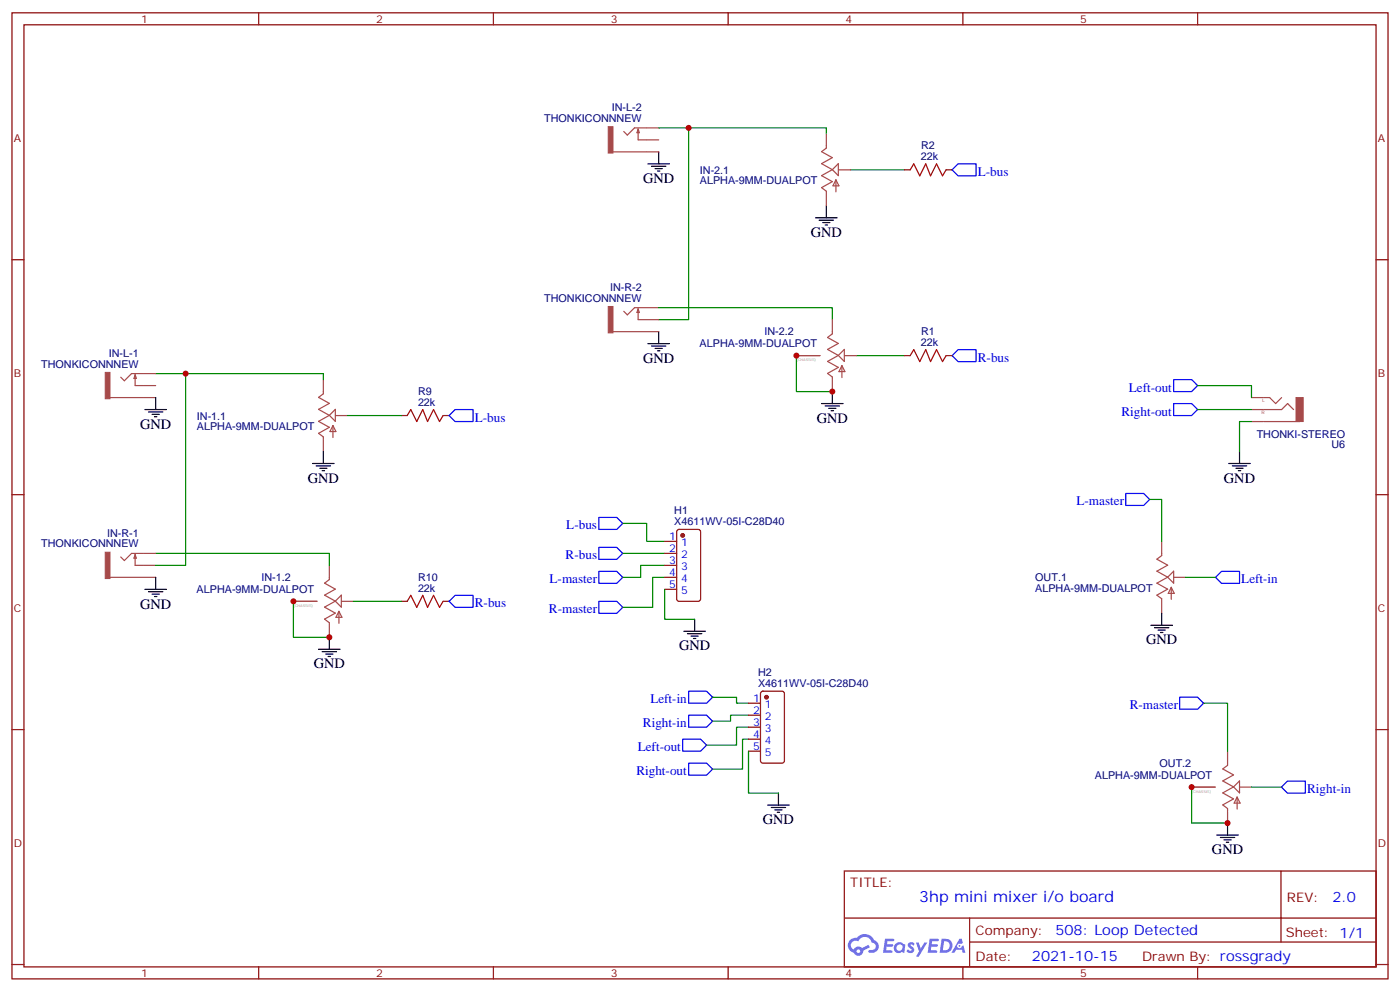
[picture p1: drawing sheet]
<svg xmlns="http://www.w3.org/2000/svg" width="412mm" height="292mm" viewBox="0 0 412 292" stroke-linecap="round" stroke-linejoin="round" font-family="sans-serif">
<g fill="none" stroke="#870000" stroke-width=".35">
<path d="M3.5 3.8h405.4v284.3h-405.4zM7.1 7.3h398.2v277.3h-398.2zM76.2 3.8v3.5M145.3 3.8v3.5M214.5 3.8v3.5M283.6 3.8v3.5M352.8 3.8v3.5M3.5 76.4h3.6M405.3 76.4h3.6M3.5 145.6h3.6M405.3 145.6h3.6M3.5 214.7h3.6"/>
<path d="M405.3 214.7h3.6M248.7 256.4h156.6v28.2h-156.6zM377.3 256.4v20.9M248.7 270.2h156.5M285.6 277.3h119.6M285.6 270.2v14.1M3.5 283.9h3.6M76.2 284.6v3.5M145.3 284.6v3.5M214.5 284.6v3.5M283.6 284.6v3.5M352.8 284.6v3.5"/>
<path d="M405.3 283.9h3.6"/>
</g>
<g fill="#5487ff">
<path d="M267.7 277.5a1.22 1.22 0 0 1 1.7 .3l-.4 .6a.47 .47 0 0 0-.3-.4 .47 .47 0 0 0-.5 .2l.1 .2a1.14 1.14 0 0 1 .8 1.7 1.14 1.14 0 0 1-1.9 0l-.2-.2 .5-.5 .7 .4a.29 .29 0 0 0 .3-.2 .29 .29 0 0 0-.2-.4 1.04 1.04 0 0 1-.6-1.7z"/>
<path d="M260.7 276.3h2.4l.3 .2-.2 .5h-1.8l-.1 .9h1.5l.3 .4-.3 .3h-1.6l-.2 1.1 1.7 .1 .2 .3-.2 .3h-2.6z"/>
<path d="M273.8 276.3h2.4l.3 .2-.1 .5h-1.8l-.2 .9h1.6l.3 .4-.4 .3h-1.6l-.1 1.1 1.7 .1 .2 .3-.2 .3h-2.6z"/>
<path d="M282.6 276.3h.7l.3 1.2-.6 .4a.69 .69 0 0 0-1 .2 .69 .69 0 0 0 .4 1 .69 .69 0 0 0 .9-.6l.5-.3 .6 2.2h-.8l-.2-.8h-1.8l-.5 .8h-.8z"/>
<path d="M269.8 277.4h.8l.6 1.8 1.1-1.8h.9l-2.6 4.2h-.8l.9-1.6z"/>
<path d="M277.4 276.3l-.6 4.1h1.3a2.11 2.11 0 0 0 2.5-2.1 2.11 2.11 0 0 0-2.5-2zM278.1 277a1.39 1.39 0 0 1 1.7 1.4 1.39 1.39 0 0 1-1.8 1.3h-.3z"/>
<path d="M263.7 277.9a1.54 1.54 0 0 0-.1 2.2 1.54 1.54 0 0 0 2.2 .1l.6 .2 .3-2.3-.2-.2h-.4a1.49 1.49 0 0 0-2.4 0zM264 278.9a.94 .94 0 0 1 1.8 0 .94 .94 0 0 1-1.8 0z"/>
<path d="M250.4 276.7a2.18 2.18 0 0 0 1.1 3.7 1.44 1.44 0 0 0 1.6 .9 1.44 1.44 0 0 0 1.2-1.5l2-1-.5-.7-1.9 .9a1.47 1.47 0 0 0-2.4 .5 1.39 1.39 0 0 1-.7-2 1.39 1.39 0 0 1 2-.4 2.12 2.12 0 0 1 2.2-1.3 2.12 2.12 0 0 1 1.9 1.7 1.14 1.14 0 0 1 1.1 1.4 1.14 1.14 0 0 1-1.7 .7 .43 .43 0 0 0-.5 .4 .43 .43 0 0 0 .4 .5 1.98 1.98 0 0 0 2.5-1.3 1.98 1.98 0 0 0-1.2-2.5 3.1 3.1 0 0 0-5.3-.7l-.9 .1zM252.3 280a.55 .55 0 0 1 1.1 0 .55 .55 0 0 1-1.1 0z"/>
<circle cx="282.6" cy="278.4" r=".26"/>
</g>
<g fill="none" stroke="#a64a4a" stroke-width=".35">
<path d="M188 38v3.2h2.4M188 38l.3 1.1h-.7zM190.4 37.6h-3.5l-2.1 2.2-1.1-1.1M190.6 37.6h3.4M243.4 39.4v4.2l-1.4 1 3.2 1.8-3.2 1.8 3.2 1.7M180.6 44.7h9.8M190.6 41.2h3.4M190.6 44.7h3.4M243.4 57.1v3.5M245.2 49.9l-3.2 1.8 3.2 1.8-3.2 1.7 1.4 1.1v.7M246.2 52.9v3.6M246.2 52.9l.9 1.8h-1.7z"/>
<path d="M246.9 48.2v3.5l-1.7-1.8zM247 50h3.5M180.6 97.6h9.8M188 90.9v3.2h2.4M188 90.9l.3 1.1h-.7zM190.4 90.6h-3.5l-2.1 2.1-1.1-1.1M190.6 90.6h3.4M190.6 94.1h3.4M190.6 97.6h3.4M245.2 94.1v4.2l-1.4 1 3.1 1.8-3.1 1.7 3.1 1.8M32.4 117h9.9M39.8 110.3v3.2h2.5"/>
<path d="M39.8 110.3l.4 1.1h-.7zM42.3 110h-3.6l-2.1 2.1-1-1.1M42.4 110h3.5M42.4 113.5h3.5M42.4 117h3.5M95.2 111.7v4.2l-1.4 1.1 3.2 1.7-3.2 1.8 3.2 1.8M234.6 104.7h6.9M245.2 111.8v3.5M246.9 104.6l-3.1 1.8 3.1 1.7-3.1 1.8 1.4 1.1v.7M248 107.6v3.5M248 107.6l.9 1.8h-1.8zM248.7 102.8v3.6l-1.8-1.8z"/>
<path d="M248.8 104.7h3.4M368.7 117h3.4M372.2 117h1.8l1.8 1.8 1.7-1.8M95.2 129.4v3.5M97 122.3l-3.2 1.7 3.2 1.8-3.2 1.7 1.4 1.1v.7M98.1 125.3v3.5M98.1 125.3l.9 1.7h-1.8zM98.8 120.5v3.5l-1.8-1.7zM98.8 122.3h3.5M368.7 120.5h3.4M368.7 124.1h3.4M372.2 120.5h5.3l1.8-1.7 1.8 1.7"/>
<path d="M372.2 124.1h10.6M342.2 159.3v4.2l-1.4 1.1 3.2 1.7-3.2 1.8 3.2 1.8M32.4 169.9h9.9M39.8 163.2v3.2h2.5M39.8 163.2l.4 1.1h-.7zM42.3 162.9h-3.6l-2.1 2.1-1-1.1M42.4 162.9h3.5M42.4 166.4h3.5M42.4 169.9h3.5M86.4 177h7M97 166.4v4.2l-1.4 1 3.2 1.8-3.2 1.8 3.2 1.7M98.8 176.9l-3.2 1.8 3.2 1.8-3.2 1.7 1.4 1.1v.7"/>
<path d="M99.8 179.9v3.6M99.8 179.9l.9 1.8h-1.7zM100.5 175.2v3.5l-1.7-1.8zM100.6 177h3.5M342.2 177v3.5M344 169.9l-3.2 1.7 3.2 1.8-3.2 1.8 1.4 1v.7M345 172.9v3.5M345 172.9l.9 1.7h-1.8zM345.7 168.1v3.5l-1.7-1.7zM345.8 169.9h3.4M97 184.1v3.5M351 231.7h7"/>
<path d="M361.6 221.1v4.2l-1.4 1 3.2 1.8-3.2 1.7 3.2 1.8M361.6 238.8v3.5M363.4 231.6l-3.2 1.8 3.2 1.7-3.2 1.8 1.4 1.1v.7M364.4 234.6v3.5M364.4 234.6l.9 1.8h-1.8zM365.1 229.8v3.6l-1.7-1.8zM365.2 231.7h3.5"/>
</g>
<g fill="none" stroke="#008700" stroke-width=".35">
<path d="M194 37.6h49.4v1.8M202.8 37.6v56.5h-8.8M250.5 50h15.8M194 90.6h51.2v3.5M45.9 110h49.3v1.7M54.7 110v56.4h-8.8M234.6 104.7v10.6h10.6M252.2 104.7h14.1M352.8 113.5h15.9v3.5M102.3 122.3h15.9M352.8 120.5h15.9M368.7 124.1h-3.6v8.8"/>
<path d="M183.4 154.1h7.1v5.2h5.3M338.7 147h3.5v12.3M45.9 162.9h51.1v3.5M86.4 177v10.6h10.6M104.1 177h14.1M183.4 162.9h12.4M195.8 166.4h-7.1v3.5h-5.3M195.8 169.9h-3.5v8.9h-8.9M195.8 173.5v8.8h8.8M349.2 169.9h8.9M209.9 205.2h7.1v1.8h3.5M220.5 210.5h-5.3v1.8h-5.3"/>
<path d="M220.5 214h-3.5v5.3h-8.9M220.5 217.6h-1.8v8.8h-8.8M354.5 207h7.1v14.1M220.5 221.1v12.3h8.8M351 231.7v10.6h10.6M368.7 231.7h8.8"/>
</g>
<g fill="none" stroke="#000" stroke-width=".35">
<path d="M190.9 48.2h6.3M191.9 48.9h4.2M193 49.6h2.1M193.7 50.3h.7M194 44.7v3.5M240.2 64.1h6.4M241.3 64.8h4.2M242.4 65.5h2.1M243.1 66.2h.7M243.4 60.6v3.5M194 97.6v3.5M45.9 117v3.5"/>
<path d="M190.9 101.1h6.3M191.9 101.8h4.2M193 102.6h2.1M193.7 103.3h.7M242 118.8h6.4M243.1 119.5h4.2M245.2 115.3v3.5M42.7 120.5h6.3M43.7 121.2h4.3M44.8 122h2.1M45.5 122.7h.7M92.1 136.4h6.3"/>
<path d="M93.1 137.1h4.3M94.2 137.8h2.1M94.9 138.5h.7M95.2 132.9v3.5M244.1 120.2h2.1M244.8 120.9h.7M361.9 136.4h6.4M363 137.1h4.2M364.1 137.8h2.1M364.8 138.5h.7M365.1 132.9v3.5M42.7 173.5h6.3"/>
<path d="M43.7 174.2h4.3M44.8 174.9h2.1M45.5 175.6h.7M45.9 169.9v3.6M93.8 191.1h6.4M94.9 191.8h4.2M96 192.5h2.1M96.7 193.2h.7M97 187.6v3.5M201.4 185.8h6.4M202.5 186.5h4.2M203.6 187.2h2.1"/>
<path d="M204.3 187.9h.7M204.6 182.3v3.5M339 184h6.4M340.1 184.7h4.2M341.1 185.5h2.2M341.8 186.2h.7M342.2 180.5v3.5M226.1 237h6.4M227.2 237.7h4.2M228.2 238.4h2.2M229 239.1h.7M229.3 233.4v3.6"/>
<path d="M358.4 245.8h6.4M359.5 246.5h4.2M360.5 247.2h2.2M361.2 247.9h.7M361.6 242.3v3.5"/>
</g>
<path d="M268.1 50l1.1-1.8 1.7 3.6 1.8-3.6 1.4 3.6 1.8-3.6 1.7 3.6 1.1-1.8M268.1 104.7l1.1-1.8 1.7 3.5 1.8-3.5 1.4 3.5 1.8-3.5 1.7 3.5 1.1-1.7M119.9 122.3l1.1-1.8 1.8 3.6 1.7-3.6 1.4 3.6 1.8-3.6 1.8 3.6 1-1.8M119.9 177l1.1-1.8 1.8 3.6 1.7-3.6 1.4 3.6 1.8-3.6 1.8 3.6 1-1.8" fill="none" stroke="#a10000" stroke-width=".35"/>
<g fill="none" stroke="#870000" stroke-width=".35">
<path d="M266.3 50h1.8M278.7 50h1.8M266.3 104.7h1.8M278.7 104.7h1.8M118.2 122.3h1.7M130.5 122.3h1.8M195.8 159.3h3.5M199.6 156l.4-.2h5.7l.6 .5 .1 20-.5 .6-5.9 .1-.6-.5-.1-20zM118.2 177h1.7M130.5 177h1.8M195.8 162.9h3.5M195.8 166.4h3.5"/>
<path d="M195.8 169.9h3.5M195.8 173.5h3.5M220.5 207h3.5M220.5 210.5h3.5M220.5 214h3.5M220.5 217.6h3.5M224.2 203.7l.5-.3h5.7l.6 .5 .1 20-.5 .7h-5.9l-.6-.4-.1-20zM220.5 221.1h3.5"/>
</g>
<g fill="none" stroke="#00f" stroke-width=".35">
<path d="M282.2 48.2h5.3v3.6h-5.3l-1.7-1.8zM282.2 102.9h5.3v3.5h-5.3l-1.7-1.7zM345.7 111.7h5.3l1.8 1.8-1.8 1.8h-5.3zM345.7 118.8h5.3l1.8 1.7-1.8 1.8h-5.3zM134.1 120.5h5.2v3.6h-5.2l-1.8-1.8zM176.4 152.3h5.3l1.7 1.8-1.7 1.7h-5.3zM331.6 145.2h5.3l1.8 1.8-1.8 1.8h-5.3zM134.1 175.2h5.2v3.6h-5.2l-1.8-1.8zM176.4 161.1h5.3l1.7 1.8-1.7 1.7h-5.3zM176.4 168.2h5.3l1.7 1.7-1.7 1.8h-5.3zM176.4 177h5.3l1.7 1.8-1.7 1.7h-5.3zM358.1 169.9l1.7-1.7h5.3v3.5h-5.3z"/>
<path d="M201.1 217.6h5.3l1.7 1.7-1.7 1.8h-5.3zM202.8 203.4h5.3l1.8 1.8-1.8 1.8h-5.3zM202.8 210.5h5.3l1.8 1.8-1.8 1.7h-5.3zM347.5 205.2h5.3l1.7 1.8-1.7 1.7h-5.3zM202.8 224.6h5.3l1.8 1.8-1.8 1.7h-5.3zM379.2 229.9h5.3v3.5h-5.3l-1.7-1.7z"/>
</g>
<g fill="#a64a4a" stroke="#a64a4a" stroke-width=".29">
<path d="M31 109.6h1.4v7.8h-1.4z"/>
<path d="M31 162.5h1.4v7.8h-1.4z"/>
<path d="M381.8 117h2.1v7.1h-2.1z"/>
<path d="M179.2 90.2h1.4v7.8h-1.4z"/>
<path d="M179.2 37.3h1.4v7.7h-1.4z"/>
</g>
<g fill="#870000" stroke="#870000" stroke-width=".35">
<circle cx="201.1" cy="157.6" r=".53"/>
<circle cx="225.8" cy="205.2" r=".53"/>
</g>
<g fill="#c00">
<circle cx="86.4" cy="177" r=".88"/>
<circle cx="97" cy="187.6" r=".88"/>
<circle cx="54.7" cy="110" r=".88"/>
<circle cx="361.6" cy="242.3" r=".88"/>
<circle cx="351" cy="231.7" r=".88"/>
<circle cx="202.8" cy="37.6" r=".88"/>
<circle cx="245.2" cy="115.3" r=".88"/>
<circle cx="234.6" cy="104.7" r=".88"/>
</g>
<text font-size="4.6" fill="#00f" x="270.8" y="265.4">3hp mini mixer i/o board</text>
<g font-size="4.2">
<text x="189.4" y="53.9">GND</text>
<text x="238.8" y="69.7">GND</text>
<text x="189.4" y="106.8">GND</text>
<text x="240.6" y="124.4">GND</text>
<text x="41.3" y="126.2">GND</text>
<text x="90.7" y="142.1">GND</text>
<text x="360.5" y="142.1">GND</text>
<text x="41.3" y="179.1">GND</text>
<text x="200" y="191.5">GND</text>
<text x="337.6" y="189.7">GND</text>
<text x="92.4" y="196.7">GND</text>
<text x="224.7" y="242.6">GND</text>
<text x="357" y="251.4">GND</text>
</g>
<g font-size="4.2" fill="#00f">
<text x="392.5" y="265.6">2.0</text>
<text x="310.9" y="275.2">508: Loop Detected</text>
<text x="304" y="283">2021-10-15</text>
</g>
<g font-size="3.9" fill="#00f">
<text x="288" y="51.8">L-bus</text>
<text x="288" y="106.4">R-bus</text>
<text x="332.5" y="115.3">Left-out</text>
<text x="139.9" y="124.1">L-bus</text>
<text x="330.3" y="122.3">Right-out</text>
<text x="317.1" y="148.8">L-master</text>
<text x="166.8" y="155.8">L-bus</text>
<text x="166.6" y="164.6">R-bus</text>
<text x="161.9" y="171.7">L-master</text>
<text x="365.7" y="171.7">Left-in</text>
<text x="139.9" y="178.8">R-bus</text>
<text x="161.7" y="180.5">R-master</text>
<text x="191.6" y="207">Left-in</text>
<text x="332.8" y="208.7">R-master</text>
<text x="189.4" y="214">Right-in</text>
<text x="187.9" y="221.1">Left-out</text>
<text x="187.5" y="228.1">Right-out</text>
<text x="385.1" y="233.4">Right-in</text>
</g>
<g font-size="3.9" fill="#800">
<text x="250.5" y="260.9">TITLE:</text>
<text x="379.1" y="265.6">REV:</text>
<text x="287.4" y="275.1">Company:</text>
<text x="378.7" y="275.8">Sheet: 1/1</text>
<text x="287.4" y="282.8">Date:</text>
<text x="336.4" y="282.9">Drawn By: rossgrady</text>
</g>
<g font-size="3.2" fill="#800">
<text x="41.6" y="6.8">1</text>
<text x="110.8" y="6.8">2</text>
<text x="179.9" y="6.8">3</text>
<text x="249.1" y="6.8">4</text>
<text x="318.2" y="6.8">5</text>
<text x="4.1" y="41.9">A</text>
<text x="405.9" y="41.9">A</text>
<text x="4.1" y="111">B</text>
<text x="405.9" y="111">B</text>
<text x="4.1" y="180.2">C</text>
<text x="405.9" y="180.2">C</text>
<text x="4.1" y="249.3">D</text>
<text x="405.9" y="249.3">D</text>
<text x="41.6" y="287.6">1</text>
<text x="110.8" y="287.6">2</text>
<text x="179.9" y="287.6">3</text>
<text x="249.1" y="287.6">4</text>
<text x="318.2" y="287.6">5</text>
</g>
<g font-size="3.2" fill="#000080">
<text x="160.3" y="35.9">THONKICONNNEW</text>
<text x="180.2" y="32.7">IN-L-2</text>
<text x="271.3" y="47.2">22k</text>
<text x="271.3" y="44">R2</text>
<text x="206.2" y="51.2">IN-2.1</text>
<text x="206.2" y="54.2">ALPHA-9MM-DUALPOT</text>
<text x="160.3" y="88.8">THONKICONNNEW</text>
<text x="179.7" y="85.6">IN-R-2</text>
<text x="225.2" y="98.7">IN-2.2</text>
<text x="271.3" y="101.8">22k</text>
<text x="271.3" y="98.6">R1</text>
<text x="32.1" y="105">IN-L-1</text>
<text x="206.1" y="102.2">ALPHA-9MM-DUALPOT</text>
<text x="12.1" y="108.2">THONKICONNNEW</text>
<text x="123.1" y="119.5">22k</text>
<text x="123.1" y="116.3">R9</text>
<text x="58" y="123.5">IN-1.1</text>
<text x="58" y="126.5">ALPHA-9MM-DUALPOT</text>
<text x="370.2" y="128.8">THONKI-STEREO</text>
<text x="392.2" y="131.8">U6</text>
<text x="198.6" y="154.6">X4611WV-05I-C28D40</text>
<text x="198.6" y="151.4">H1</text>
<text x="12.1" y="161.1">THONKICONNNEW</text>
<text x="31.5" y="157.9">IN-R-1</text>
<text x="77" y="171">IN-1.2</text>
<text x="123.1" y="171">R10</text>
<text x="305" y="171.1">OUT.1</text>
<text x="57.9" y="174.6">ALPHA-9MM-DUALPOT</text>
<text x="123.1" y="174.2">22k</text>
<text x="305" y="174.2">ALPHA-9MM-DUALPOT</text>
<text x="223.3" y="202.2">X4611WV-05I-C28D40</text>
<text x="223.3" y="199">H2</text>
<text x="341.6" y="225.7">OUT.2</text>
<text x="322.5" y="229.2">ALPHA-9MM-DUALPOT</text>
</g>
<g font-size="3.2" fill="#00f">
<text x="197.1" y="159">1</text>
<text x="200.6" y="160.8">1</text>
<text x="197.1" y="162.5">2</text>
<text x="197.1" y="166.1">3</text>
<text x="200.6" y="164.3">2</text>
<text x="200.6" y="167.8">3</text>
<text x="197.1" y="169.6">4</text>
<text x="197.1" y="173.1">5</text>
<text x="200.6" y="171.3">4</text>
<text x="200.6" y="174.9">5</text>
<text x="221.8" y="206.6">1</text>
<text x="225.3" y="208.4">1</text>
<text x="221.8" y="210.1">2</text>
<text x="221.8" y="213.7">3</text>
<text x="225.3" y="211.9">2</text>
<text x="225.3" y="215.4">3</text>
<text x="221.8" y="217.2">4</text>
<text x="221.8" y="220.7">5</text>
<text x="225.3" y="219">4</text>
<text x="225.3" y="222.5">5</text>
</g>
<g font-size="1.4" fill="#a54b4b">
<text x="371.8" y="118.5">L</text>
<text x="371.6" y="122">R</text>
</g>
<g font-size="1.1" fill="#838383">
<text x="234.6" y="106.4">(CHASSIS)</text>
<text x="86.4" y="178.7">(CHASSIS)</text>
<text x="351" y="233.4">(CHASSIS)</text>
</g>
</svg>
